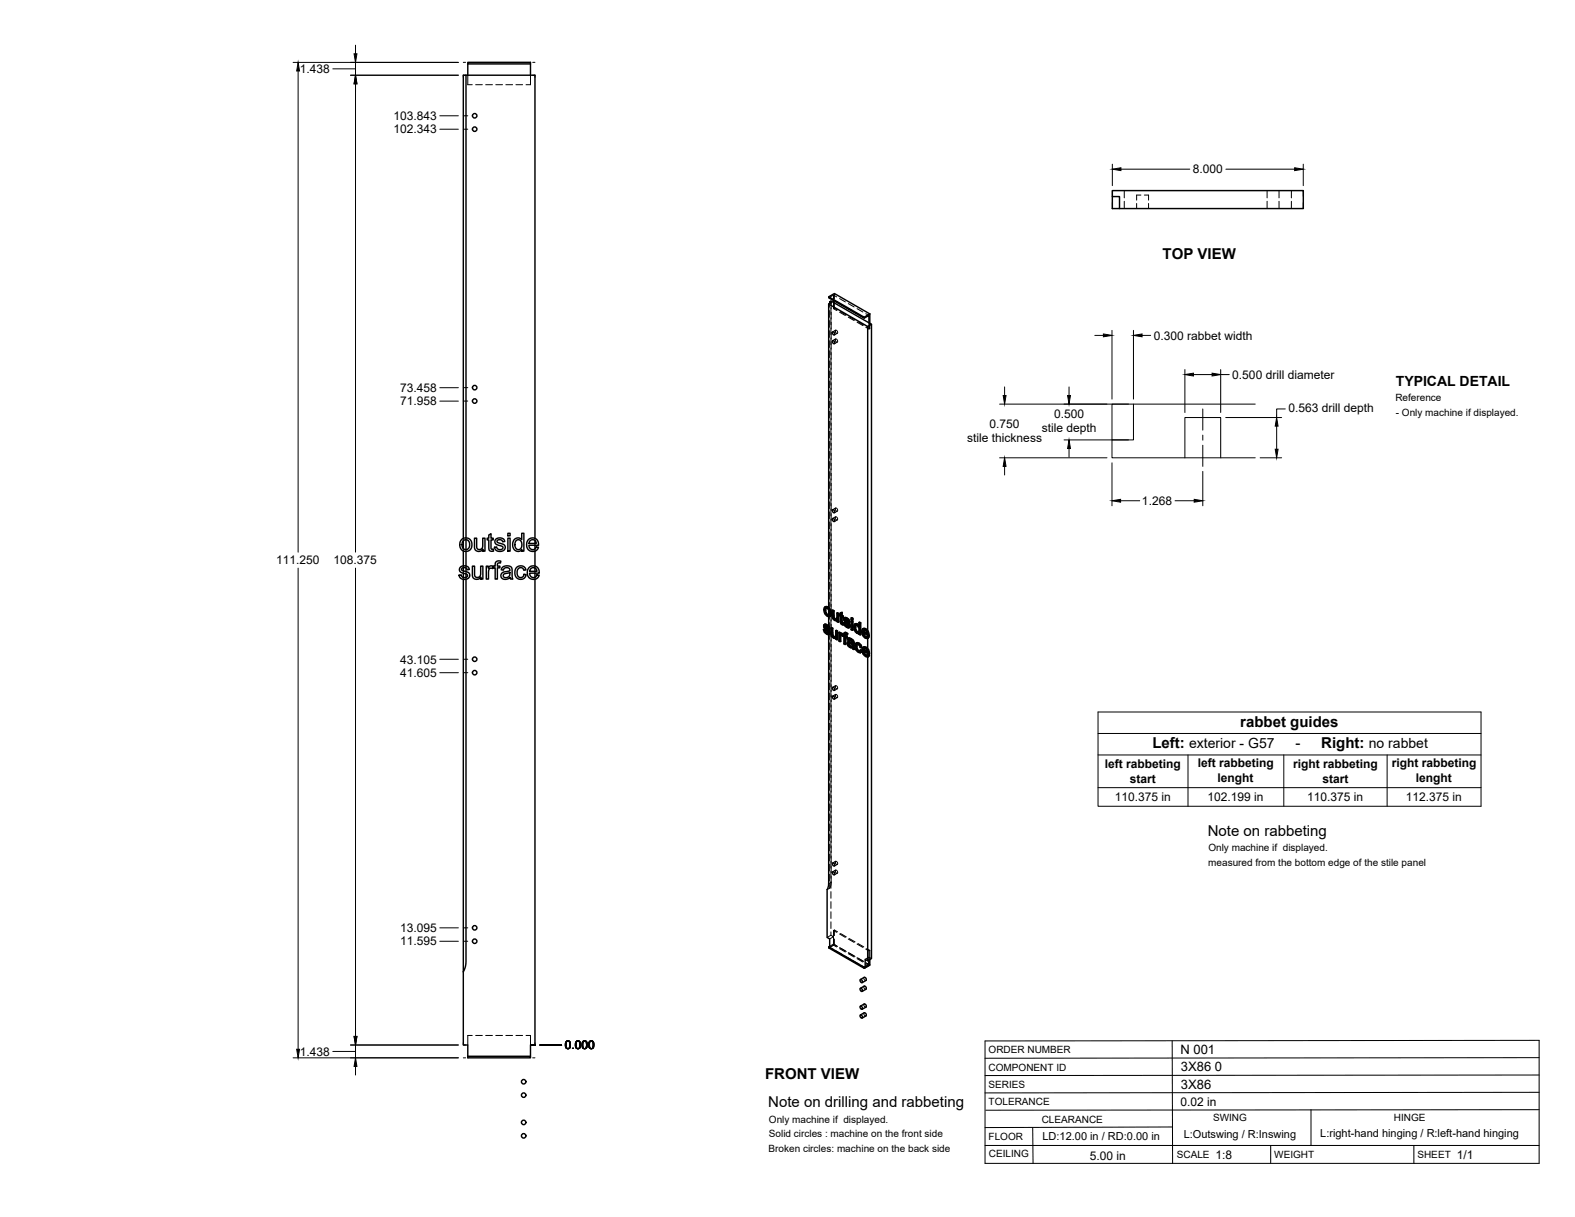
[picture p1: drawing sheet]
<svg xmlns="http://www.w3.org/2000/svg" width="559mm" height="432mm" viewBox="0 0 559 432" stroke-linecap="round" stroke-linejoin="round" font-family="sans-serif">
<!-- layer: Visible -->
<g fill="none" stroke="#000" stroke-width=".51">
<path d="M165.3 26.7v164.2M166 22.7v4M188.2 22.7h-22.2v-.6h22.2v4.6M394.7 69.7h2.5v4.3h-2.5zM394.7 69.7v-2.1h67.7v6.4h-65.2M294 107.9v107.6M294 105.3l2-1.2 12.6 7.3M294.4 107.1l.4-.3 14.4 8.3-1.4 .7-13.8-7.9M294.4 107.1l.5 .3-.9 .5M294.4 107.1v.6M295.4 117.8l.6 .2 .1 .8-.6-.2zM295.7 106.6v.7"/>
<path d="M306.6 112.5l-12.6-7.2v.4l12.6 7.2M307.8 115.8v107.9M308.6 111.4l-2 1.1v.4l1.7-1v2.7M308.6 111.4v3.3M309.2 115.1v225l-1.4 .8M295.4 120.9l.6 .2 .1 .8-.6-.2zM163.8 191.4a2.33 2.33 0 0 1 3.7 1.6 2.33 2.33 0 0 1-3.2 2.4l-.3-.2a2.79 2.79 0 0 1-.2-3.8zM164.3 191.9l.6-.4h.7l.9 .8 .1 1.5-.7 1.1h-1.2l-.6-.6-.2-1.4zM164.4 191.9v2.7M164.4 195.5v5.3M165.3 191.5v3.5M165.3 195.7v5.1"/>
<path d="M168.3 190.9h.8v2.6a1.14 1.14 0 0 0 1.2 1.5 1.14 1.14 0 0 0 1-1.6v-2.5h.8v4.7h-.7v-.7a1.63 1.63 0 0 1-2 .7 1.63 1.63 0 0 1-1.1-1.8zM173.4 189.8l.8-.4v1.5h.8v.7h-.8v3l.2 .2 .6 .1 .1 .6-.6 .1a1.04 1.04 0 0 1-1.1-1.4v-2.6h-.6v-.7h.6zM175.9 191.3l.9-.4h1.1a1.36 1.36 0 0 1 1.2 1.2l-.8 .1a.96 .96 0 0 0-1-.8 .96 .96 0 0 0-.9 1l2.1 .7a1.42 1.42 0 0 1 .6 1.9 1.42 1.42 0 0 1-1.9 .6l-.9-.2-.7-.6-.2-.6 .8-.1a1.08 1.08 0 0 0 1.1 1 1.08 1.08 0 0 0 1.1-1.1l-1.9-.7a1.2 1.2 0 0 1-.6-2zM180.2 190.9h.8v4.7h-.8zM180.2 189.2h.8v.9h-.8zM182.5 191.4a1.72 1.72 0 0 1 2.6 .1v-2.3h.8v6.4h-.8v-.6a1.98 1.98 0 0 1-2.5 .2 1.98 1.98 0 0 1-.7-2.4zM183 191.9l.9-.4 .9 .4 .4 1.2-.2 1.2a1.26 1.26 0 0 1-1.7 .6 1.26 1.26 0 0 1-.6-1.6zM187.4 191.5a2.15 2.15 0 0 1 2.6-.4 2.15 2.15 0 0 1 1.1 2.4h-3.5l.2 .7a1.29 1.29 0 0 0 1.3 .8 1.29 1.29 0 0 0 1.1-.9l.9 .1-.5 .8a2.33 2.33 0 0 1-3.2 0 2.33 2.33 0 0 1-.2-3.1zM188.1 191.9l1.2-.4a1.27 1.27 0 0 1 1 1.3h-2.6zM189.8 191v-164.3h-25.4v164.3M189.8 191.8v1M189.8 193.5v1.3"/>
<path d="M189.8 195.5v5.3M295.4 180.9l.6 .2 .1 .8-.6-.2zM295.4 184l.6 .2 .1 .8-.6-.2zM163.3 201.3l1-.5h1a1.35 1.35 0 0 1 1.2 1.3l-.8 .1a1.01 1.01 0 0 0-.9-.8 1.01 1.01 0 0 0-1 .7l2.6 1.3a1.64 1.64 0 0 1-.3 1.9 1.64 1.64 0 0 1-2 .2l-.7-.3-.4-.6-.1-.5 .7-.1a1.09 1.09 0 0 0 1.1 1 1.09 1.09 0 0 0 1.1-1l-1.8-.8a1.18 1.18 0 0 1-.7-1.9zM164.4 201.4v1.1M164.4 203.4v1.5M164.4 205.5v139.3M165.3 205.5v135.7l-.3 2.2-.6 1.4M165.3 201.5v1.3M165.3 203.6v1.3M167.6 200.9h.8v2.5a1.14 1.14 0 0 0 1.1 1.5 1.14 1.14 0 0 0 1-1.6v-2.4h.8v4.6h-.7v-.7a1.63 1.63 0 0 1-1.9 .7 1.63 1.63 0 0 1-1.1-1.8zM172.5 200.9h.7v.7a1.12 1.12 0 0 1 1.8-.6l.7-.1v-.5a1.33 1.33 0 0 1 .6-1.3 1.33 1.33 0 0 1 1.4 0l-.1 .7a.7 .7 0 0 0-.8-.1 .7 .7 0 0 0-.3 .7v.5h.9v.6h-.9v4h-.8v-4h-.7v-.4l-.2 .6a1.02 1.02 0 0 0-1.2 .1 1.02 1.02 0 0 0-.3 1.3v2.4h-.8z"/>
<path d="M178.2 201.4l1.4-.6 1.3 .1 .5 .4 .5 4.2h-.8l-.1-.6a1.75 1.75 0 0 1-2 .7 1.75 1.75 0 0 1-1.3-1.7l.8-.9 1.5-.3a.68 .68 0 0 0 .9-.6 .68 .68 0 0 0-.9-.7 1.11 1.11 0 0 0-1.4 .9l-.8-.1zM178.7 203.8l2-.6a1.19 1.19 0 0 1-.6 1.6 1.19 1.19 0 0 1-1.6-.7zM183.3 201.3a1.97 1.97 0 0 1 3.3 .9l-.8 .1a1.29 1.29 0 0 0-1.7-.7 1.29 1.29 0 0 0-.6 1.7l.1 .9 .6 .6a1.16 1.16 0 0 0 1.7-1l.8 .1-.4 1a2.1 2.1 0 0 1-2.6 .4 2.1 2.1 0 0 1-1-2.5zM187.7 201.4a2.15 2.15 0 0 1 2.5-.4 2.15 2.15 0 0 1 1.1 2.4h-3.4l.2 .7a1.29 1.29 0 0 0 1.2 .8 1.29 1.29 0 0 0 1.2-.9l.8 .1-.5 .8a2.34 2.34 0 0 1-3.2 0 2.34 2.34 0 0 1-.1-3.3zM188.3 201.8l.6-.4 .9 .1 .5 .6 .2 .6h-2.6zM189.8 205.5v165.3h-1.6v4M189.8 201.5v1.2M189.8 203.4v1.4M292.7 215.3l.6-.1 .5 .2zM292.7 215.3l-.4 .6v1l.9 1.5a.95 .95 0 0 0 1.4 .1M292.8 216.6l.2 1M293 217.6l.2-.1 .6 .6-.4 .1z"/>
<path d="M293.1 215.8l-.1 .7M293.2 217.5l-.2-.9a.5 .5 0 0 1 0-.8 .5 .5 0 0 1 .8 .3l.4 .8 .1 1-.2 .3h-.6M293.5 215.5l.9 .9 .2-.1 .4 1.3M293.8 218.1l.3 .1M293.8 215.4l.8 .9M294 216.4v1.8M294 218.8v3.3M294.4 216.4l.3 1.3 .3-.1-.2 .8M294.7 217.7l-.1 .8 .2-.1-.4 .3M295.3 216.6l.6 .1v2.2M295.7 216.8v2.1h.2l.2 .4M295.7 219l.2 .4 .2-.1 .4 .3"/>
<path d="M295.9 219.4l.3 .4 .6-.1-.2 .2M295.9 216.7l-.6-.1v2.5l.7 1 .5 .2 .5-.2M296.2 219.8l.4 .1M296.9 217.5l.7 .1v3l-.3 .2v-3M297.6 217.6l-.7-.1v1.9l-.3 .5M298.1 218h-.3v.4l.3 .2 .1 2.5 .5 .5h.6l-.1-.5-.4 .1M298.1 217.5l.7-.2v1M298.6 217.4v1.1l.6 .1M298.6 218.5l.6 .1-.2 .5v-.4M298.8 217.3l-.7 .2v.7l-.3-.2M298.8 219v1.8M299 219.1l-.4-.2v2h.3"/>
<path d="M299.6 219.2l.9 .1M299.8 219.9l.4 .3M299.9 219.1l-.3 .2M299.9 219.2l1.2 .5M300 219.7v.1M300.1 220l-.3-.2 .7 .1 .4 .7 .4 .2M300.1 219.1l-.7 .3v.5l1.5 1.9-.1 .5M300.3 219.4l.5 .4 .3-.1 .3 .5M300.8 219.8l.4 .5 .2-.1 .2 .5-.3 .1-.1-.5M302 219.3l.6 .1zM302 219.3v.6l.4 .2M302.6 219.4l-.2 .7v-.6"/>
<path d="M292.1 223.4l.5 .1M292.5 221.6l.9 .1M292.6 223.5l.2-.1 .2 .6-.2 .1zM292.7 222.3l.4 .3M292.7 222.5l1.4 1.1M292.7 221.5l-.3 .2M292.8 224.1l.5 .5 .5-.1M292.8 221.6l.6 .1 .5 .4M292.8 223.4l-.4-.2a1.16 1.16 0 0 0 .5 1.5l.7 .4 .6-.1M292.9 222.7l1.5 1.3M292.9 222.1h.1M292.9 222.4l-.2-.3 .7 .3 .4 .6 .4 .2"/>
<path d="M293 224l.5 .4M293 221.5l-.6 .1-.2 .7 .4 .7 1.1 1.1v.6M293.2 221.8l.5 .4 .2-.1 .4 .4M293.3 224.6l.4 .1M293.7 222.2l.4 .5 .2-.1 .1 .5-.2 .1-.1-.5M293.8 224.6l-.1 .1M293.9 223.7l.3 .4 .2-.1 .1 .5M294 223.1v.3M294.2 224.1l.1 .5 .2-.1-.1 .4M294.3 224.6l-.1 .4 .2-.1-.3 .2-.1 88.5-.5 2M294.8 222.8l.5 .3 .2-.2v2.2M295.3 223.1v2.2l.2-.2 .2 .5"/>
<path d="M295.3 225.3l.2 .4 .2-.1 .3 .3M295.5 225.7l.3 .3h.6M295.5 222.9l-.5-.2-.2 .1 .1 2.6 .8 1h.8M295.8 226l.4 .1M296.4 226l-.2 .1M296.4 225.9l-.2 .2M296.5 223.8l.7 .1v3l-.3 .1v-3M296.5 226.4v.4l.4 .2M296.5 226.4l-.1 .1M297 220.1v.5l.3 .2M297 220.1l-.2 .1M297.2 223.9l-.7-.1-.1 2.1"/>
<path d="M297.6 224.4l.6 .1v.4l.3-.2M298 224.6v.5l.8-.4M298.1 225.5l.2 2-.2 .2v-1.6M298.2 224.5l-.6-.1v3l.5 .3M298.3 224.8l.5-.1 .4 .4M298.4 225.3v.1M298.6 224.9l.4 .4M298.6 220.9l.4 .1M298.7 221.1h.5M298.9 225.7l-.6-.3v.6M299 225.2v.4l.4 .2v2.6l.4 .3M299 225.4l-.1 .3"/>
<path d="M299 221.3l.1 .5M299 225.6l-.1 .1M299.3 221l.4 .1M299.7 224.5l1.1 .3M299.7 221.1l.2-.1 .2 .6-.2 .1zM299.8 220.1l1.5 1.1M299.8 225.7l.8 .1-.2 .6v-.4M299.9 224.4l-.3 .1M299.9 221.7l.5 .5h.5M299.9 221l-.4-.1a1.29 1.29 0 0 0 .6 1.5l.7 .4 .5-.2M300 220.3l1.6 1.3M300.1 225.1v.5"/>
<path d="M300.1 226.2v2.4l-.3 .1v-2.6l.6 .3M300.1 224.6l.4 .3 .3-.1-.3 .5v-.4M300.1 221.6l.5 .4M300.4 224.5h-.8l-.2 .9-.4-.2h.4M300.4 222.2l.4 .1M300.5 225.3l-.1-.1a.27 .27 0 0 0-.4-.2 .27 .27 0 0 0-.2 .4v.3l.8 .1M300.9 227.8l.5-.1 1 .3M300.9 222.3h-.1M301 221.3l.3 .4 .3-.1 .1 .5M301 228.6l.2 .4 .2-.1 .4 .3M301.1 228.3l.3 .6M301.1 227.6l-.3 .2"/>
<path d="M301.2 229l.3 .3h.7M301.2 227.1l.1-.1-.2 .3zM301.2 228.3h-.1M301.2 226.5l.8 .1 .6 .4M301.3 228.3l.3 .1a.57 .57 0 0 1 .7 .3 .57 .57 0 0 1-.1 .7l-.2 .1M301.3 228.3h-.2M301.3 228.3l-.1 .1M301.3 227l.9 .5a.36 .36 0 0 1 .2 .6 .36 .36 0 0 1-.6-.1l-.6-.2M301.3 221.7l.1 .5 .3-.1-.2 .4M301.4 227.7l-.8 .2 .1 1 .7 .8 1 .1 .1 .4 .5 .3M301.4 222.2l-.1 .4 .2-.1-.3 .2M301.4 226.4l-.5 .1"/>
<path d="M301.5 229.3h.8M301.8 226.7l.5 .4 .3-.1 .3 .4M302 220.4l.6 .1zM302 220.4v3l.4 .3M302 226.6l-.6-.2-.5 .1-.3 .5 .5 .3M302.3 227.1l.3 .4 .3-.1 .1 .4M302.6 220.5v3l-.2 .2v-3M302.6 227.5l.2 .5 .2-.2 .1 2.1M302.8 228v2l.3-.1 .1 .4-.2 .2-.2-.5M303.4 222.7l.2 1M303.4 221.4h.8l.5 .4M303.6 223.7l.2-.1 .5 .6h-.3z"/>
<path d="M303.6 222l.6 .1 .5 .8v1.2l-.3 .3-.3-.1M303.6 222l-.2 .7 .2-.1 .2 1M303.6 221.9v.1M303.7 221.3l-.4 .2M303.8 221.9l-.2 .7M303.8 229.5l.2 1 .2-.2 .6 .6M303.9 228.1l.9 .1 .7 .6M304 230.5l.5 .5h.6M304 221.5l.7 .3M304.1 228l-.4 .2M304.2 228.6l-.2 .7M304.2 221.4l-.5-.1a1.92 1.92 0 0 0 0 3.2l.7 .3 .4-.1"/>
<path d="M304.3 224.2h.3M304.5 228.3l.7 .7 .3-.2 .3 .9-.2 .2-.4-.9M304.7 220.9l.7 .1v4.1l-.2 .2v-4.2M304.8 224.7v.3l.4 .3M304.8 224.7l-.2 .1M304.8 228.2a1.12 1.12 0 0 0-1.4 .3 1.12 1.12 0 0 0 0 1.4l.8 1.3 1.1 .4M305.2 230.7l.4 .3M305.4 221l-.4-.3-.3 .2v1.5l-.3-.5M305.6 229.9l-.4-.2-.5-.9-.7-.1-.2 .8 .2-.2 .2 1M305.6 231l.3-.2-.6 .8zM305.9 230.8l-.5-.3-.4 .6-.5-.1M306.1 223.1h1.1l.8 .9"/>
<path d="M306.2 224.1l1.5 .8-.5-1.1a.51 .51 0 0 0-.6-.3 .51 .51 0 0 0-.4 .6l.2-.2 1.2 .7M306.2 229.7l.6-.1a1.41 1.41 0 0 1 1.4 .9M306.3 230.6l1.5 .9-.5-1.1a.51 .51 0 0 0-.6-.3 .51 .51 0 0 0-.4 .5l.3-.1 1.2 .7M306.4 224.6l.2 .6M306.4 225.4l.6 .6 .6-.1M306.6 223.5l-.2 .4M306.6 231.9l.5 .6h.6M306.6 231.2l.2 .6M306.7 230.1l-.1 .4M306.9 223.2l.9 .9 .2-.1 .4 1.3M307 226h.4M307.1 229.8l.8 .9 .3-.2 .3 1.4"/>
<path d="M307.1 232.5l.4 .1M307.2 223.1l-.7-.2-.7 .5 .1 1.7 .6 .9 .9 .5h.3l.6-.6M307.3 229.6l-.6-.1-.6 .3-.2 1.3 .7 1.5 1.2 .5M307.5 226h-.1M307.6 232.5l-.1 .1M307.7 225.7l.4 .4M307.8 224.1l.3 1.3 .3-.1-.3 .1M307.8 232.3l.5 .3M307.8 233.1v107.8l-.8-.5v3l1.3-.8v-2M307.8 225.4v.2M307.8 226.5v3.6M307.8 231.9v.4"/>
<path d="M307.9 230.7l.4 1.3 .2-.1-.2 .1M308.1 225.6l-1.9-1.1 .2 .9 .2-.2 .6 .6M308.3 232.2l-2-1.2 .3 .9 .2-.1 .5 .6M308.3 225.9l-.5 .6M308.3 225.9l-.4-.3-.5 .4M308.5 232.5l-.5 .5M308.5 232.5l-.7 .6M308.5 232.5l-.5-.3-.5 .4M295.4 247l.6 .2 .1 .8-.6-.2zM295.4 243.9l.6 .2 .1 .8-.6-.2zM293.5 315.6v17l.9 .5v2.6l-.4 .2v.4l12.6 7.3v-.4l-12.6-7.3M295.4 309.4l.6 .1 .1 .8-.6-.1z"/>
<path d="M295.4 306.2l.6 .2 .1 .8-.6-.2zM164.4 344.8v26h1.6v4M305.2 357.1l.6 .1 .2 .8-.7-.1zM305.2 350.7l.6 .2 .2 .8-.7-.2zM305.2 347.6l.6 .2 .2 .8-.7-.2zM305.2 357l1.6-.8 .6 .7-.2 .4M305.2 350.7l1.4-.8 .6 .3v.8l-1.3 .8M305.2 347.6l1.4-.8 .6 .3v.8l-1.3 .8M307.2 357.3l-1.3 .8M308.3 342.2l-1.7 1M308.6 340.4v2l-2 1.2M166 374.8h22.2v.5h-22.2z"/>
<path d="M305.2 360.2l.6 .2 .2 .7-.7-.1zM305.2 360.1l1.4-.8 .6 .4v.7l-1.3 .8"/>
<circle cx="168.4" cy="45.8" r=".79"/>
<circle cx="168.4" cy="41.1" r=".79"/>
<circle cx="168.4" cy="137.5" r=".79"/>
<circle cx="168.4" cy="142.3" r=".79"/>
<circle cx="168.4" cy="233.9" r=".79"/>
<circle cx="168.4" cy="238.7" r=".79"/>
<circle cx="168.4" cy="334" r=".79"/>
<circle cx="168.4" cy="329.2" r=".79"/>
<circle cx="185.8" cy="398.2" r=".79"/>
<circle cx="185.8" cy="388.6" r=".79"/>
<circle cx="185.8" cy="383.8" r=".79"/>
<circle cx="185.8" cy="403" r=".79"/>
</g>
<!-- layer: Hidden -->
<g fill="none" stroke="#000" stroke-width=".35">
<path d="M166 26.7v3.4h1.6M168.8 30.1h2.3M172.3 30.1h2.4M175.9 30.1h2.4M179.5 30.1h2.4M183 30.1h2.4M188.2 26.7v3.4h-1.6M398.9 67.6v2.6M398.9 71.4v2.6M403.3 72.2v1.8M404.8 69.2h-1.5v1.8M406 69.2h1.5v1.8"/>
<path d="M407.5 72.2v1.8M449.6 67.6v2.6M449.6 71.4v2.6M453.8 67.6v2.6M453.8 71.4v2.6M458.2 67.6v2.6M458.2 71.4v2.6M294.4 107.7v1.3M294.4 110.2v2.4M294.4 113.8v2.3M294.4 117.3v2.4M294.8 106.8v1.2"/>
<path d="M294.8 109.2v2.4M294.8 112.8v2.3M294.8 116.3v2.4M294.8 119.9v2.4M294.9 107.4v2.2M294.9 110.8v2.4M294.9 114.4v2.4M294.9 117.9v2.4M295.7 104.7l-1.7 1M295.7 104.7l1.1 .6M295.7 104.7v1.9M295.7 107.3v2.2"/>
<path d="M296 109.3l-.3 .2 1.1 .7M296 104.1v2.1M296 107.3v2M296 109.3l1.2 .7M296.4 117.2a.59 .59 0 0 1 .7 .3 .59 .59 0 0 1-.3 .8l-.5-.6zM296.4 117.2l-1 .6M297.1 118.3l-1 .6M297.9 105.9l2 1.2M297.9 110.8l2 1.2M298.2 110.6l2 1.2M301 107.7l2 1.2M301 112.5l2 1.2"/>
<path d="M301.3 112.4l2.1 1.1M304.1 109.5l2 1.2M304.1 114.3l2 1.2M304.4 114.1l2.1 1.2M307.2 111.3l1.1 .6M307.2 116.1l1.1 .7M307.5 115.9l1.1 .7M308.3 114.6v2.2l.3-.2v-1.9M294.4 120.9v2.4M294.4 124.5v2.4M294.4 128.1v2.3M294.4 131.6v2.4"/>
<path d="M294.4 135.2v2.4M294.4 138.8v2.4M294.8 123.5v2.4M294.8 127v2.4M294.8 130.6v2.4M294.8 134.2v2.4M294.8 137.8v2.3M294.9 121.5v2.4M294.9 125.1v2.4M294.9 128.7v2.3M294.9 132.2v2.4M294.9 135.8v2.4"/>
<path d="M294.9 139.4v2.4M296.4 120.3a.56 .56 0 0 1 .7 .3 .56 .56 0 0 1-.3 .8l-.4-.4zM296.4 120.3l-1 .6M297.1 121.4l-1 .6M294.4 142.3v2.4M294.4 145.9v2.4M294.4 149.5v2.4M294.4 153.1v2.3M294.4 156.6v2.4M294.8 141.3v2.4M294.8 144.9v2.4M294.8 148.5v2.4"/>
<path d="M294.8 152v2.4M294.8 155.6v2.4M294.8 159.2v2.4M294.9 142.9v2.4M294.9 146.5v2.4M294.9 150.1v2.4M294.9 153.7v2.3M294.9 157.2v2.4M294.4 160.2v2.4M294.4 163.8v2.4M294.4 167.3v2.4M294.4 170.9v2.4"/>
<path d="M294.4 174.5v2.4M294.4 178.1v2.3M294.8 162.8v2.3M294.8 166.3v2.4M294.8 169.9v2.4M294.8 173.5v2.4M294.8 177.1v2.3M294.9 160.8v2.4M294.9 164.4v2.4M294.9 168v2.3M294.9 171.5v2.4M294.9 175.1v2.4"/>
<path d="M294.9 178.7v2.3M164.4 191v.9M164.4 194.6v.9M165.3 190.9v.6M165.3 195v.7M189.8 191v.8M189.8 192.8v.7M189.8 194.8v.7M294.4 181.6v2.4M294.4 185.2v2.4M294.4 188.8v2.4M294.4 192.3v2.4"/>
<path d="M294.4 195.9v2.4M294.4 199.5v2.4M294.8 180.6v2.4M294.8 184.2v2.4M294.8 187.8v2.3M294.8 191.3v2.4M294.8 194.9v2.4M294.8 198.5v2.4M294.9 182.2v2.4M294.9 185.8v2.4M294.9 189.4v2.4M294.9 193v2.3"/>
<path d="M294.9 196.5v2.4M296.4 180.3a.58 .58 0 0 1 .7 .3 .58 .58 0 0 1-.3 .8l-.4-.4zM296.4 183.4a.59 .59 0 0 1 .7 .3 .59 .59 0 0 1-.3 .8l-.5-.6zM296.4 180.3l-1 .5M296.4 183.4l-1 .6M297.1 181.4l-1 .5M297.1 184.5l-1 .6M164.4 200.8v.6M164.4 202.5v.9M164.4 204.9v.6M165.3 200.8v.7M165.3 202.8v.8"/>
<path d="M165.3 204.9v.6M189.8 200.8v.7M189.8 202.7v.7M189.8 204.8v.7M292.5 216.2l.4 1.4-.3 .1M292.9 217.6l.9 .9-.3 .1M292.9 215.2l-.6 1.2M293.1 215.8l-.1 .1M293.2 215.8h.6l-.3 .1M293.8 215.8l.4 .5-.1 .2M293.8 218.5l.6 .2-.2 .1M294 215.5v.9"/>
<path d="M294 218.2v.6M294.3 216.4l.2 .8-.2 .3M294.3 218.1l-.2 .1M294.4 203.1v2.3M294.4 206.6v2.4M294.4 210.2v2.4M294.4 213.8v2.4M294.4 217.3v2.4M294.5 217.4l-.4 .8M294.6 218.6l-.2 .1M294.8 202.1v2.3M294.8 205.6v2.4"/>
<path d="M294.8 209.2v2.4M294.8 212.8v2.4M294.8 216.3v2.4M294.8 219.9v2.4M294.9 200.1v2.4M294.9 203.7v2.4M294.9 207.2v2.4M294.9 210.8v2.4M294.9 214.4v2.4M294.9 218v2.3M295.5 216.4v2.4l-.2 .1M295.5 218.8l.1 .4-.2 .2"/>
<path d="M295.6 219.2l.3 .5-.2 .1M295.9 219.7l.5 .3-.3 .1M296.8 219.7h.1M296.9 219.7l-.2 .1M297.1 219.5l-.3 .2M297.1 217.4v1.9l-.3 .4M297.2 220l-.2 .6M298 218.3l.4 .2-.3 .1M298 217.9l-.2 .5M298.1 218l.3 .1M298.4 218.5v2.3l-.2 .2M298.4 217.3v.8l-.3 .1"/>
<path d="M298.6 218.9l.2-.2v.3M298.8 218.7l.4 .3M299.6 219.6l-.2 .6M299.7 219.2l-.4 .5M299.8 219.1l-.4 .3M300.1 219.6l-.1 .1M300.1 219.6l.5 .1-.3 .1M300.6 219.7l.4 .4-.3 .1M302.2 219.1v.6l-.2 .2M302.2 219.7l.4 .3M292.4 223.2l.3 1-.2 .1M292.4 222l.1 .4-.2 .1"/>
<path d="M292.5 221.6l-.3 .5M292.5 222.4l.3 .5-.2 .1M292.7 221.5l-.4 .3M292.7 224.2l.8 .6-.2 .2M292.8 222.1l.2-.1-.1 .1M292.8 222.9l1.2 1-.3 .2M292.9 222l-.2 .1M293 222l.4 .1-.2 .1M293.4 222.1l.4 .3-.2 .2M293.5 224.8l.5 .2-.2 .2M293.8 224.5h.1M293.8 222.4l.2 .5-.2 .1"/>
<path d="M293.9 224.5l-.1 .1M294 223.9l.1 .4-.2 .1M294 222.9l.4 .2M294 222.1v1M294 223.4v1.7M294.1 224.3l-.2 .2M294.3 225h-.3M294.4 220.9v2.4M294.4 224.5v2.4M294.4 228.1v2.3M294.4 231.6v2.4M294.4 235.2v2.4"/>
<path d="M294.4 238.8v2.4M294.8 223.5v2.4M294.8 227.1v2.3M294.8 230.6v2.4M294.8 234.2v2.4M294.8 237.8v2.4M294.9 221.5v2.4M294.9 225.1v2.4M294.9 228.7v2.4M294.9 232.2v2.4M294.9 235.8v2.4M294.9 239.4v2.4"/>
<path d="M295 222.7l.1 2.3-.2 .1M295.1 225l.1 .5-.2 .1M295.2 225.5l.3 .4-.2 .1M295.5 225.9l.5 .4-.3 .1M296 226.3l.8-.1-.2 .1M296.4 220h.8l-.2 .1M296.4 226h.1M296.5 225.9l-.2 .1M296.7 225.8l-.3 .2M296.7 223.6v1.9l-.3 .4M296.8 226.2l-.3 .6M296.8 226.7l.4 .2"/>
<path d="M297.2 220.4l.4 .2M297.9 224.3v3l-.3 .1M297.9 227.3l.4 .2M298.2 224.9v.1M298.4 220.8l.2 .4-.2 .1M298.4 224.7l-.4 .4M298.5 225.3h-.1M298.5 225.2l.3 .1-.2 .1M298.6 221.2l.4 .3-.3 .1M298.8 225.3l.3 .3M299 221.5l.3 .1M299 225.4l.3-.2-.2 .4"/>
<path d="M299.1 225.6h-.1M299.2 225.1h.1M299.3 225.5l.3 .2-.2 .1M299.3 225.2l-.3 .4M299.3 225.1l-.3 .2M299.4 225.2l.2 .1M299.5 220.9l.3 .9-.2 .1M299.6 225.7v2.6l-.2 .1M299.6 228.3l.5 .3M299.7 220l.3 .5-.3 .1M299.7 224.6l-.1 .7-.2 .1M299.8 224.4l-.3 .3"/>
<path d="M299.8 221.8l.8 .7-.2 .1M299.8 226.1l.3-.1v.2M299.9 225.1h.2M300 220.5l1.1 1.1-.3 .1M300.1 226l.5 .2M300.2 225h.2l-.2 .1M300.4 225l.3 .2M300.6 222.5l.6 .2-.3 .1M300.8 228.2l.2 .7-.2 .1M300.8 226.9l.5 .3M300.9 227.8l-.4 .5M301 220.1l.1 .4-.2 .1"/>
<path d="M301 227.7l-.4 .2M301 228.9l.7 .7-.3 .1M301.1 222.1l-.2 .1M301.1 226.4l-.5 .6M301.1 222.1l-.2 .2M301.1 221.6l.1 .3-.2 .1M301.1 226.4l-.3 .2M301.1 220.5l.5 .2M301.2 221.9l-.1 .2M301.3 228.2h.2zM301.3 228.2l-.1 .1M301.4 228.2l-.3 .1"/>
<path d="M301.4 222.6l-.2 .1M301.3 227h.1M301.5 228.2l1.1 .3-.2 .1M301.5 226.8l.5 .2-.3 .1M301.7 229.6l.5 .1-.3 .1M302 227l.5 .5-.3 .1M302.2 229.7h.4l-.2 .1M302.2 220.3v3l-.2 .1M302.2 223.3l.4 .2M302.4 228l.2 .1M302.4 229.3l-.2 .1M302.5 227.5l.1 .5-.2 .1"/>
<path d="M302.5 229.2l-.2 .1M302.6 228.5l-.3 .8M302.6 228l-.2 .2M302.6 229.7l.1 .4-.2 .1M302.7 230.1l.5 .2M303.1 222.3l.2 .9-.2 .2M303.3 223.2l.4 .8-.2 .2M303.3 221.6l-.4 .9M303.5 221.3l-.5 .4M303.6 229.1l.3 1.3-.2 .2M303.7 224l.6 .6-.3 .1M303.7 228.3l-.3 .9"/>
<path d="M303.8 221.8h.5l-.2 .2M303.8 221.8l-.2 .1M303.8 221.8v.1M303.9 230.4l.9 .9-.3 .2M303.9 228.1l-.4 .4M304.2 228.6l-.2 .1M304.2 228.6h.6l-.2 .1M304.3 224.6l.7-.1-.2 .1M304.3 221.8l.5 .6-.2 .1M304.7 221.8l.3 .4M304.8 231.3l.7 .2M304.8 228.6l.4 .4-.3 .1"/>
<path d="M304.8 224.2h-.2M304.8 222.4l.2 1.1-.2 .1M305 220.7v1.5l-.3 .2M305 223.5l-.4 .8M305 224.5l-.2 .5M305 224.9l.4 .2M305.2 229l.2 .6-.2 .1M305.2 231h-.1M305.4 229.6l.4 .1M305.4 230.5l-.4 .6M305.9 224l.4 1.3-.3 .1M306.1 230.5l.3 1.4-.2 .1"/>
<path d="M306.2 224.5l.2-.2v.3M306.3 225.3l.9 .9-.2 .2M306.3 223l-.6 1.1M306.3 231l.2-.1 .1 .3M306.4 224.3l2 1.2M306.4 231.9l.9 .9-.2 .1M306.4 229.6l-.5 1.1M306.5 230.9l2 1.1M306.6 223.5l-.2 .1M306.7 223.4l.5 .1-.3 .1M306.7 230.1h-.1M306.8 230l.5 .1-.2 .1"/>
<path d="M307.2 223.5l.5 .6-.2 .1M307.2 226.2l.7 .2-.2 .1M307.3 230.1l.5 .5-.2 .2M307.6 225.9h.1M307.6 224.6l.3 .2M307.6 225.9l-.1 .1M307.7 225.9l-.3 .1M307.7 232.5h.1M307.7 224.1l.2 .7-.2 .1M307.8 231.2l.2 .1M307.8 232.4l-.1 .1M307.8 230.7l.2 .6-.2 .2"/>
<path d="M307.8 232.3v.8l.3-.1-.8-.2M307.8 223.7v1.7M307.8 225.6v.9M307.8 230.1v1.8M307.9 225.6l-.3 .3M308 232.2l-.3 .3M308 226.4h-.1M308.2 232.9l-.1 .1M294.4 242.4v2.3M294.4 245.9v2.4M294.4 249.5v2.4M294.4 253.1v2.3"/>
<path d="M294.4 256.6v2.4M294.8 241.3v2.4M294.8 244.9v2.4M294.8 248.5v2.4M294.8 252.1v2.3M294.8 255.6v2.4M294.8 259.2v2.4M294.9 243v2.3M294.9 246.5v2.4M294.9 250.1v2.4M294.9 253.7v2.4M294.9 257.2v2.4"/>
<path d="M296.4 246.4a.58 .58 0 0 1 .7 .4 .58 .58 0 0 1-.3 .7l-.4-.4zM296.4 243.3a.58 .58 0 0 1 .7 .4 .58 .58 0 0 1-.3 .7l-.4-.4zM296.4 246.4l-1 .6M296.4 243.3l-1 .6M297.1 247.5l-1 .6M297.1 244.4l-1 .6M294.4 260.2v2.4M294.4 263.8v2.4M294.4 267.4v2.3M294.4 270.9v2.4M294.4 274.5v2.4M294.4 278.1v2.4"/>
<path d="M294.8 262.8v2.4M294.8 266.3v2.4M294.8 269.9v2.4M294.8 273.5v2.4M294.8 277.1v2.3M294.9 260.8v2.4M294.9 264.4v2.4M294.9 268v2.3M294.9 271.5v2.4M294.9 275.1v2.4M294.9 278.7v2.4M294.4 281.6v2.4"/>
<path d="M294.4 285.2v2.4M294.4 288.8v2.4M294.4 292.4v2.3M294.4 295.9v2.4M294.4 299.5v2.4M294.8 280.6v2.4M294.8 284.2v2.4M294.8 287.8v2.4M294.8 291.4v2.3M294.8 294.9v2.4M294.8 298.5v2.4M294.9 282.3v2.3"/>
<path d="M294.9 285.8v2.4M294.9 289.4v2.4M294.9 293v2.3M294.9 296.5v2.4M294.4 303.1v2.4M294.4 306.6v2.4M294.4 310.2v2.4M294.4 313.8v1.3M294.4 315.1l-.9 .5M294.8 302.1v2.3M294.8 305.6v2.4M294.8 309.2v2.4"/>
<path d="M294.8 312.8v2.4M294.8 316.4v2.3M294.8 319.9v2.4M294.9 310.8v2.7l-.5 1.6M294.9 300.1v2.4M294.9 303.7v2.4M294.9 307.3v2.3M296.4 305.6a.58 .58 0 0 1 .7 .4 .58 .58 0 0 1-.3 .7l-.4-.4zM296.4 308.7a.59 .59 0 0 1 .7 .4 .59 .59 0 0 1-.3 .7l-.5-.6zM296.4 308.7l-1 .6M296.4 305.6l-1 .6M297.1 309.8l-1 .6"/>
<path d="M297.1 306.7l-1 .6M293.5 332.6l1.3-.8 .9 .6-1.3 .7M294.8 323.5v2.4M294.8 327.1v2.3M294.8 330.6v1.2M295.7 333.2v1.8l-1.3 .7v.4l1.1 .7M295.7 332v-1.8l.3-.2v2M295.7 332.4v2.9l-1.3 .8M295.7 335l1.1 .6M295.7 330.2l1.1 .6M295.7 335.3l1.1 .7M296 335.2l-2 1.1"/>
<path d="M296 333.2v2M296 330l1.2 .6M296 335.2l1.2 .6M296.5 337.4l2.1 1.1M297.9 336.2l2.3 1.4M297.9 331.4l2 1.2M297.9 336.6l2 1.2M298.2 331.2l2 1.2M299.6 339.2l2.1 1.1M301 338l2.4 1.4M301 333.2l2 1.2M301 338.4l2 1.2"/>
<path d="M301.3 333l2.1 1.2M304.1 339.8l2 1.2M304.1 335l2 1.1M304.4 334.8l2.1 1.2M304.4 340l2.1 1.1M307.2 336.7l1.1 .7 .3-.2M307.5 336.6l1.1 .6M308.3 337.4v3.2M308.6 337.2v3.2M302.7 340.9l2.1 1.2M304.1 340.1l2 1.2M305.8 342.7l1.2 .7"/>
<path d="M306.6 356.2a.74 .74 0 0 0 .6 1.1M306.6 359.3a.74 .74 0 0 0 .6 1.1M306.6 349.9a.73 .73 0 0 0 .6 1.1M306.6 346.8a.74 .74 0 0 0 .6 1.1M307.2 341.6l1.4 .8M307.2 341.9l1.1 .7M309.2 340.1l-.9-.5-1.3 .8M167.6 367.4h-1.6v3.4M168.8 367.4h2.3M172.3 367.4h2.4M175.9 367.4h2.4M179.5 367.4h2.4"/>
<path d="M183 367.4h2.4M186.6 367.4h1.6v3.4"/>
</g>
<!-- layer: Reference -->
<g fill="none" stroke="#000" stroke-width=".35">
<path d="M164.4 22.1h.8M165.2 26.7h-.8v.8M189 26.7h.8v.8M189 22.1h.8M164.4 41.1h1.6M164.4 45.8h1.6M394.7 67.6v2.1M394.7 71.9v2.1M462.4 67.6v2.1M462.4 71.9v2.1M164.4 137.5h1.6M164.4 142.3h1.6"/>
<path d="M402.1 143.4v12.7h-7.6M445.3 143.4h-50.8v19h50.8M420.4 162.4v-14.3h12.7v14.3M164.4 233.9h1.6M164.4 238.7h1.6M164.4 329.2h1.6M164.4 334h1.6M164.4 370v.8h.8M164.4 375.3h.8M188.2 370.8h1.6zM189 375.3h.8M189.8 370v.8h-.8"/>
</g>
<!-- layer: Hidden Narrow -->
<path d="M295.5 218.3l-.2 .1M297.1 219l-.2 .1M293.5 223.5l-.2 .1M295 224.5l-.2 .2M296.7 225.2l-.2 .2M298.4 220.2l-.3 .1M299.6 225l-.2 .1M300.6 221.1l-.2 .2M301.9 228.3l-.3 .1M302.6 228.7l-.2 .1M294.9 313.1l-.9 .5" fill="none" stroke="#000" stroke-width=".35"/>
<!-- layer: Visible Narrow -->
<path d="M295.9 218.3l-.2 .2M293.5 222.9l-.2 .2M295.5 224.6l-.2 .1M298.8 220.5l-.2 .1M300.1 225.3l-.3 .1M300.6 220.6l-.2 .1M301.8 227.8l-.2 .1M303 228.3l-.2 .2M303 229l-.2 .1" fill="none" stroke="#000" stroke-width=".35"/>
<!-- layer: Titleblock -->
<path d="M349.5 369.3l196.6-.2v43.7h-196.6zM415.9 369.3l.1 43.5M546.1 375.3l-196.6 .2M416 399.9l-66.5 .2M465.1 393.7v12.7M546.1 393.7l-196.3 .2M546.1 387.6l-196.6 .2M546.1 381.4l-196.6 .2M349.5 406.4h196.6M366.4 400l.1 12.8M450.8 406.4v6.4M501.6 406.4v6.4" fill="none" stroke="#000" stroke-width=".36"/>
<!-- layer: Custom Tables -->
<path d="M389.6 252.6h135.9v33.5h-135.9zM389.6 260.2h135.9M389.6 267.9h135.9M389.6 279.5h135.9M421.5 267.9v18.2M455.5 267.9v18.2M492.1 267.9v18.2" fill="none" stroke="#000" stroke-width=".35"/>
<!-- layer: FD_Dimensions -->
<g fill="none" stroke="#000" stroke-width=".35">
<path d="M126.1 16v3.1M104 22.1h58.6M105.8 25.2v170.7M118.1 24.4h8M124.4 26.7h38.2M126.1 22.1v4.6M126.1 29.7v166.2M156 41.1h6.6M156 45.8h6.6M394.7 58.3v7.6M462.4 58.3v7.6M397.7 60h24.4"/>
<path d="M434.9 60h24.4M388.4 119h3.1M394.5 117.2v24.4M402.1 117.2v24.4M405.2 119h3M156 137.6h6.6M356.4 137.3v3M379.3 137.3v3M420.4 131.1v15.3M423.4 132.9h6.6M433.1 131.1v15.3M433.1 132.9h3"/>
<path d="M156 142.3h6.6M354.6 143.4h45.8M377.5 156.1h22.9M379.3 159.1v3.1M434.9 148.1h19.8M452.9 151.2v8.2M456 145.1h-3.1v3M354.6 162.4h38.1M356.4 165.5v3M394.5 164.2v15.3M397.6 177.7h6.8M416.9 177.7h6.8"/>
<path d="M426.7 167.3v12.2M447.1 162.4h7.6M105.8 201.6v170.7M126.1 201.6v166.1M156 233.9h6.6M156 238.7h6.6M156 329.2h6.6M156 334h6.6M104 375.3h58.6M118.1 373.1h8M124.4 370.8h38.2M126.1 370.8v4.5"/>
<path d="M126.1 378.4v3M191.6 370.8h7.7"/>
</g>
<g fill="#000" stroke="#000" stroke-width=".35">
<path d="M125.6 19.1h1l-.5 3zM105.8 22.1l.5 3.1h-1zM126.1 26.7l.5 3h-1zM394.7 60l3-.5v1zM459.3 59.5l3.1 .5-3.1 .5zM391.5 118.5l3 .5-3 .5zM402.1 119l3.1-.5v1zM420.4 132.9l3-.5v1zM430 132.4l3.1 .5-3.1 .5zM355.9 140.3h1l-.5 3.1zM379.3 156.1l.5 3h-1zM378.8 140.3h1l-.5 3.1z"/>
<path d="M452.4 159.4h1.1l-.6 3zM452.9 148.1l.6 3.1h-1.1zM356.4 162.4l.5 3.1h-1zM394.5 177.7l3.1-.5v1zM423.7 177.2l3 .5-3 .5zM105.3 372.3h1l-.5 3zM125.6 367.7h1l-.5 3.1zM126.1 375.3l.5 3.1h-1z"/>
</g>
<!-- layer: Smart Centers -->
<path d="M426.7 145.1v7.5M426.7 154.4v1.8M426.7 158v7.5" fill="none" stroke="#000" stroke-width=".35"/>
<g font-size="5.3">
<text x="412.5" y="92">TOP VIEW</text>
<text x="440" y="257.8">rabbet guides</text>
<text x="408.9" y="265.4">Left: exterior - G57</text>
<text x="459.6" y="265.4">-</text>
<text x="468.8" y="265.4">Right: no rabbet</text>
<text x="428.5" y="296.6">Note on rabbeting</text>
<text x="271.4" y="382.7">FRONT VIEW</text>
<text x="272.6" y="392.9">Note on drilling and rabbeting</text>
</g>
<text font-size="5" x="495.2" y="136.9">TYPICAL DETAIL</text>
<g font-size="4.6">
<text x="418.8" y="373.8">N 001</text>
<text x="419" y="380.1">3X86 0</text>
<text x="419" y="386.2">3X86</text>
</g>
<g font-size="4.3">
<text x="106.3" y="25.9">1.438</text>
<text x="139.6" y="42.6">103.843</text>
<text x="139.6" y="47.3">102.343</text>
<text x="423.2" y="61.5">8.000</text>
<text x="409.3" y="120.5">0.300 rabbet width</text>
<text x="437.2" y="134.4">0.500 drill diameter</text>
<text x="141.9" y="139">73.458</text>
<text x="141.9" y="143.8">71.958</text>
<text x="374" y="148.3">0.500</text>
<text x="457.1" y="146.2">0.563 drill depth</text>
<text x="351.1" y="151.8">0.750</text>
<text x="369.7" y="153.4">stile depth</text>
<text x="343.2" y="157">stile thickness</text>
<text x="405.2" y="179.2">1.268</text>
<text x="97.9" y="200.2">111.250</text>
<text x="118.3" y="200.2">108.375</text>
<text x="141.9" y="235.4">43.105</text>
<text x="141.9" y="240.2">41.605</text>
<text x="392" y="272.6">left rabbeting</text>
<text x="425" y="272.2">left rabbeting</text>
<text x="458.8" y="272.6">right rabbeting</text>
<text x="493.8" y="272.2">right rabbeting</text>
<text x="400.9" y="277.7">start</text>
<text x="432" y="277.3">lenght</text>
<text x="469.2" y="277.7">start</text>
<text x="502.3" y="277.3">lenght</text>
<text x="395.5" y="284.3">110.375 in</text>
<text x="428.5" y="284.3">102.199 in</text>
<text x="463.8" y="284.3">110.375 in</text>
<text x="498.8" y="284.3">112.375 in</text>
<text x="141.9" y="330.7">13.095</text>
<text x="141.9" y="335.4">11.595</text>
<text x="106.3" y="374.5">1.438</text>
<text x="200.3" y="372.3">0.000</text>
<text x="418.8" y="392.4">0.02 in</text>
<text x="386.7" y="411.6">5.00 in</text>
<text x="431.3" y="411.1">1:8</text>
<text x="516.9" y="411.1">1/1</text>
</g>
<g font-size="3.9">
<text x="369.9" y="404.5">LD:12.00 in / RD:0.00 in</text>
<text x="420" y="403.6">L:Outswing / R:Inswing</text>
<text x="468.4" y="403.6">L:right-hand hinging / R:left-hand hinging</text>
</g>
<g font-size="3.5">
<text x="495.1" y="142.4">Reference</text>
<text x="495.2" y="147.5">- Only machine if displayed.</text>
<text x="428.7" y="302.1">Only machine if displayed.</text>
<text x="428.7" y="307.2">measured from the bottom edge of the stile panel</text>
<text x="350.8" y="373.6">ORDER NUMBER</text>
<text x="350.8" y="379.9">COMPONENT ID</text>
<text x="350.8" y="386.1">SERIES</text>
<text x="350.8" y="392.2">TOLERANCE</text>
<text x="272.8" y="398.4">Only machine if displayed.</text>
<text x="369.6" y="398.4">CLEARANCE</text>
<text x="430.4" y="397.8">SWING</text>
<text x="494.5" y="397.6">HINGE</text>
<text x="272.8" y="403.5">Solid circles : machine on the front side</text>
<text x="350.8" y="404.5">FLOOR</text>
<text x="272.7" y="408.6">Broken circles: machine on the back side</text>
<text x="350.8" y="410.5">CEILING</text>
<text x="417.5" y="410.9">SCALE</text>
<text x="452.1" y="410.9">WEIGHT</text>
<text x="502.9" y="410.9">SHEET</text>
</g>
</svg>
